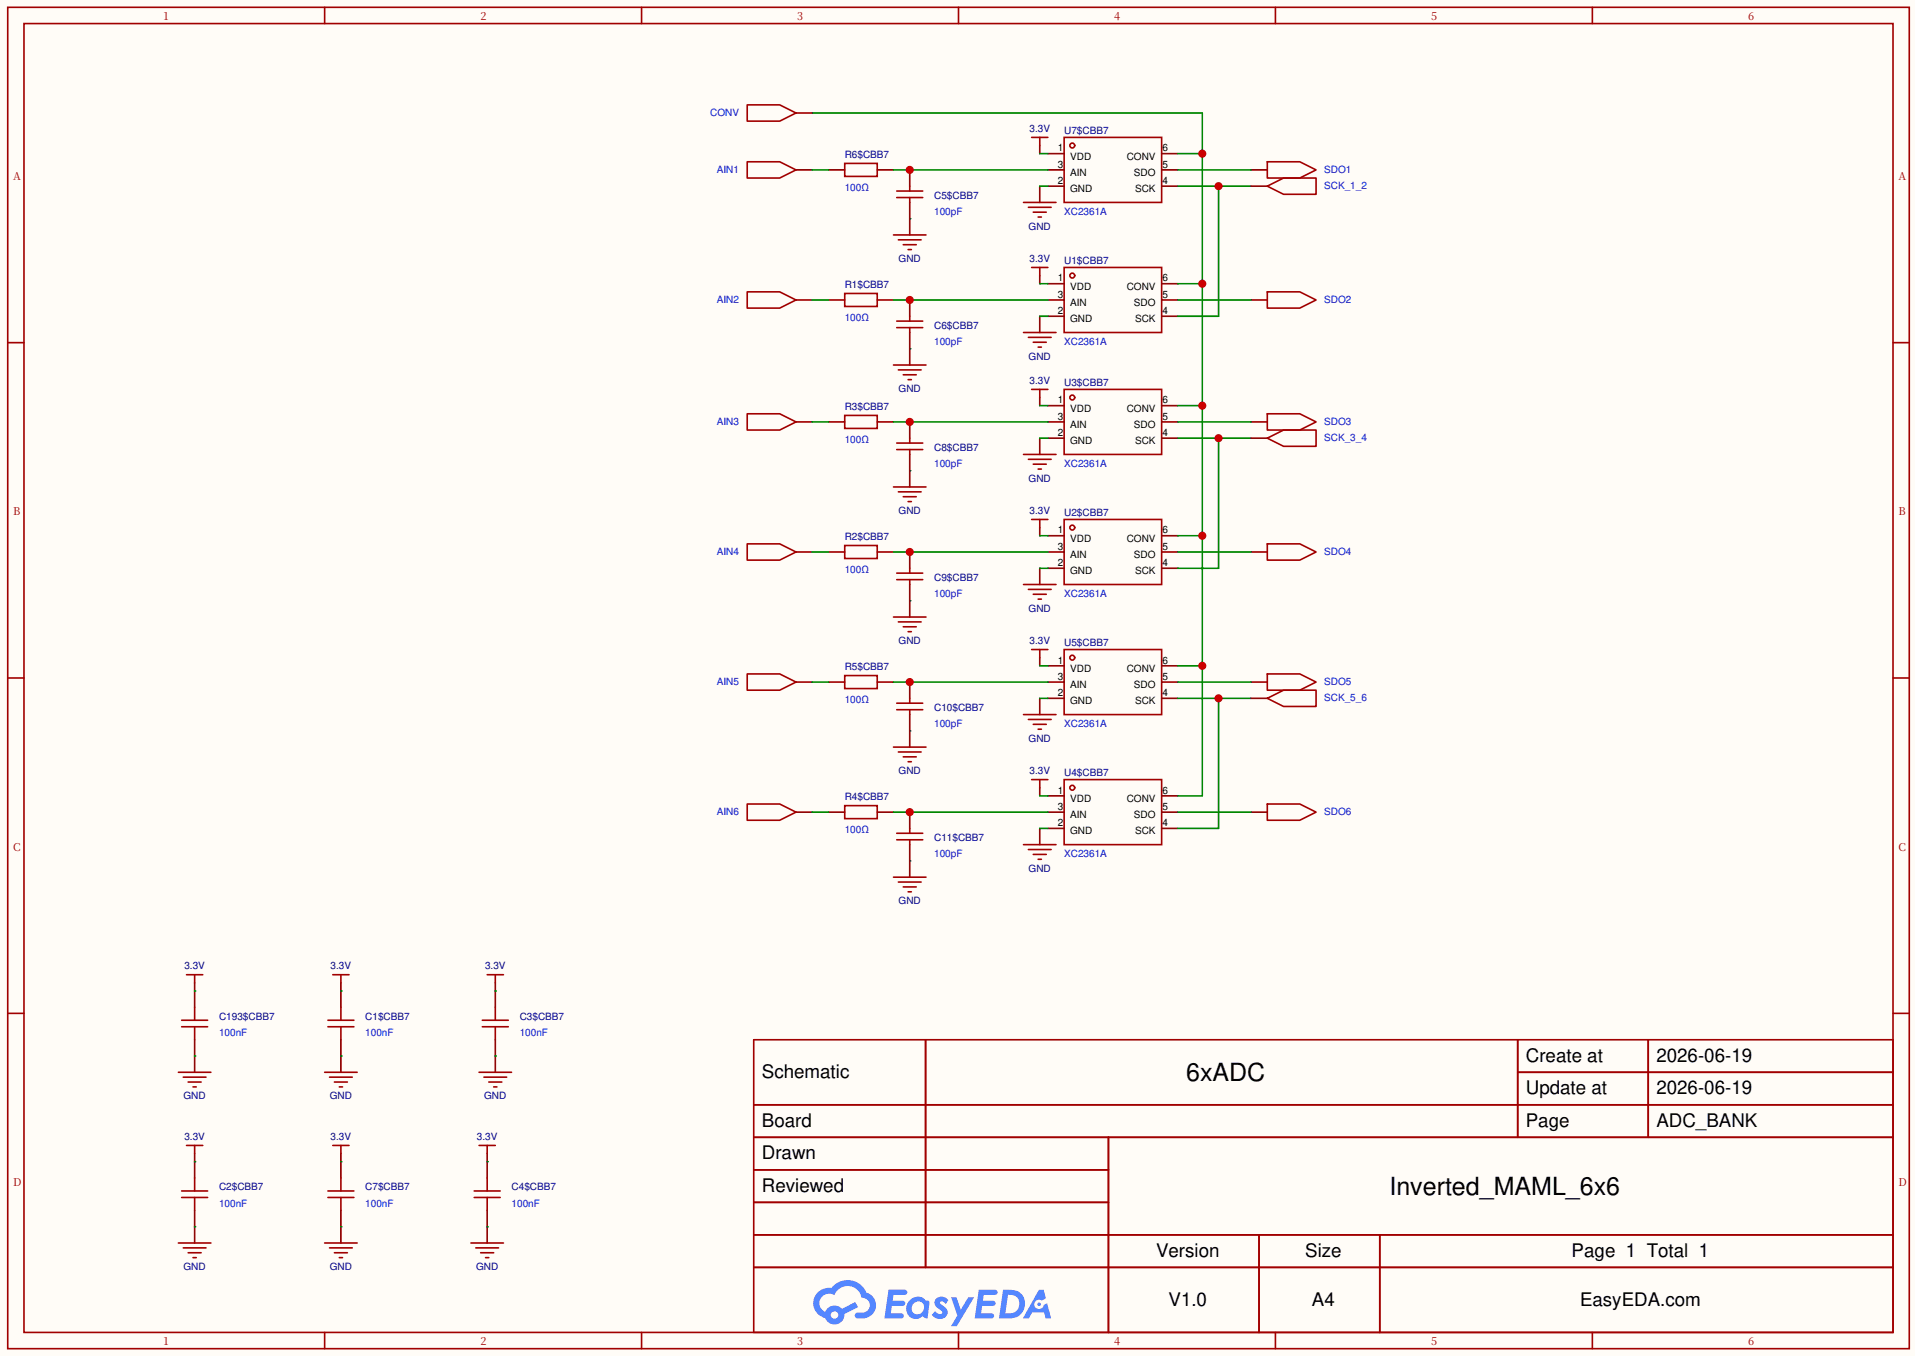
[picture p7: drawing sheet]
<svg xmlns="http://www.w3.org/2000/svg" width="297mm" height="210mm" viewBox="0 0 297 210" stroke-linecap="round" stroke-linejoin="round" font-family="sans-serif">
<path d="M.1 0h296.6v210h-296.6z" fill="#fffcf7"/>
<g fill="none" stroke="#a10000" stroke-width=".25">
<path d="M1.2 1.1h294.6v207.8h-294.6zM3.7 3.7h289.6v202.6h-289.6zM50.3 1.1v2.6M99.4 1.1v2.6M148.5 1.1v2.6M197.6 1.1v2.6M246.7 1.1v2.6M1.2 53.1h2.5M293.3 53.1h2.5M1.2 105h2.5M293.3 105h2.5M1.2 156.9h2.5"/>
<path d="M293.3 156.9h2.5M116.8 161h176.5v45.3h-176.5zM116.8 171.1h176.5M116.8 176.1h176.5M143.4 161v35.3M171.7 176.1v30.2M235.1 161v15.1M235.1 166.1h58.2M255.4 161v15.1M116.8 181.2h54.9M116.8 191.2h176.5M116.8 186.2h54.9"/>
<path d="M116.8 196.3h176.5M195.1 191.2v15.1M213.8 191.2v15.1M50.3 206.3v2.6M99.4 206.3v2.6M148.5 206.3v2.6M197.6 206.3v2.6M246.7 206.3v2.6"/>
</g>
<g fill="#5487ff">
<path d="M145.1 201.1a1.29 1.29 0 0 1 1.8 .3l-.4 .6a.54 .54 0 0 0-.9-.3l.1 .2a2.3 2.3 0 0 1 1.1 1.3 1.35 1.35 0 0 1-1.1 1.1 1.35 1.35 0 0 1-1.4-.7l.6-.5a.7 .7 0 0 0 1.1 .3l-.2-.4a1.58 1.58 0 0 1-1-1.5z"/>
<path d="M147.4 200.9h.8l.6 1.9 1.2-1.9h.9l-2.7 4.5h-.9l1-1.7z"/>
<path d="M137.7 199.7h1.6a1.29 1.29 0 0 1 1.2 .2 .39 .39 0 0 1-.3 .6h-1.8l-.1 .9h1.6a.39 .39 0 0 1 .4 .5 .39 .39 0 0 1-.5 .3h-1.6l-.2 1.2h.8a1.22 1.22 0 0 1 1.2 .2 .39 .39 0 0 1-.4 .6h-2.6z"/>
<path d="M151.6 199.7h1.7a1.31 1.31 0 0 1 1.2 .2 .39 .39 0 0 1-.4 .6h-1.7l-.1 .9h1.6a.39 .39 0 0 1 .3 .5 .39 .39 0 0 1-.4 .3h-1.6l-.2 1.2h.8a1.22 1.22 0 0 1 1.2 .2 .39 .39 0 0 1-.4 .6h-2.6z"/>
<path d="M161 199.7h.7l.3 1.4-.6 .3a.75 .75 0 0 0-1.1 .3 .75 .75 0 0 0 .5 1 .75 .75 0 0 0 .9-.6l.5-.3 .6 2.4h-.8l-.2-1h-1.9l-.5 1h-.9z"/>
<path d="M155.4 199.7l-.6 4.5h1.4a2.25 2.25 0 0 0 2.5-1.7 2.25 2.25 0 0 0-1.3-2.6zM156.2 200.5a1.49 1.49 0 0 1 1.7 1.5 1.49 1.49 0 0 1-1.9 1.4h-.2z"/>
<path d="M140.8 201.5a1.59 1.59 0 0 0-.2 2 1.59 1.59 0 0 0 2 .6l.3-.3 .4 .3 .4 .1 .3-2.5-.2-.2-.1-.1a.56 .56 0 0 1-.6-.3 1.73 1.73 0 0 0-2.3 .4zM141.5 201.9a.96 .96 0 0 1 1.5 0 .96 .96 0 0 1-.2 1.4 .95 .95 0 0 1-1.4-.1 .95 .95 0 0 1 .1-1.3z"/>
<path d="M126.7 200.1a2.35 2.35 0 0 0 1.1 4 1.53 1.53 0 0 0 1.8 1 1.53 1.53 0 0 0 1.2-1.6l2.2-1.1-.5-.7-2.1 1a1.56 1.56 0 0 0-2.5 .5 1.49 1.49 0 0 1-.8-2.1 1.49 1.49 0 0 1 2.2-.5 2.21 2.21 0 0 1 2.3-1.4 2.21 2.21 0 0 1 1.9 1.8 1.15 1.15 0 0 1 1.3 1 1.15 1.15 0 0 1-1.1 1.3h-.7a.46 .46 0 0 0-.6 .4 .46 .46 0 0 0 .5 .5 2.24 2.24 0 0 0 2.8-2.5 2.1 2.1 0 0 0-1.5-1.5 3.2 3.2 0 0 0-5.4-.7l-.3-.1a2.53 2.53 0 0 0-1.8 .7zM128.7 203.7a.6 .6 0 0 1 1.2 0 .6 .6 0 0 1-1.2 0z"/>
<circle cx="161" cy="202" r=".28"/>
</g>
<g fill="none" stroke="#a10000" stroke-width=".25">
<path d="M115.8 25.1h5l2.5 1.2-2.5 1.3h-5zM130.9 25.3h5v2h-5zM138.4 36.4h5.1M139.2 37.1h3.5M139.9 37.9h2.1M140.7 38.7h.5M158.6 31.3h5M159.3 32.1h3.6M159.8 21.3h2.5M160.1 32.9h2M160.8 33.6h.5M161.1 21.3v1.2"/>
<path d="M164.9 21.3h15.1v10h-15.1zM196.3 25.1h5.1l2.5 1.2-2.5 1.3h-5.1zM115.8 45.2h5l2.5 1.3-2.5 1.2h-5zM130.9 45.4h5v2.1h-5zM138.4 56.5h5.1M139.2 57.3h3.5M139.9 58h2.1M140.7 58.8h.5M158.6 51.5h5M159.3 52.2h3.6M159.8 41.4h2.5M160.1 53h2"/>
<path d="M160.8 53.8h.5M161.1 41.4v1.3M164.9 41.4h15.1v10.1h-15.1zM196.3 45.2h5.1l2.5 1.3-2.5 1.2h-5.1zM115.8 64.1h5l2.5 1.2-2.5 1.3h-5zM130.9 64.3h5v2h-5zM138.4 75.4h5.1M139.2 76.2h3.5M139.9 76.9h2.1M140.7 77.7h.5M158.6 70.4h5M159.3 71.1h3.6"/>
<path d="M159.8 60.3h2.5M160.1 71.9h2M160.8 72.6h.5M161.1 60.3v1.3M164.9 60.3h15.1v10.1h-15.1zM196.3 64.1h5.1l2.5 1.2-2.5 1.3h-5.1zM115.8 84.2h5l2.5 1.3-2.5 1.2h-5zM130.9 84.5h5v2h-5zM138.4 95.6h5.1M139.2 96.3h3.5M139.9 97.1h2.1M140.7 97.8h.5"/>
<path d="M158.6 90.5h5M159.3 91.3h3.6M159.8 80.4h2.5M160.1 92h2M160.8 92.8h.5M161.1 80.4v1.3M164.9 80.4h15.1v10.1h-15.1zM196.3 84.2h5.1l2.5 1.3-2.5 1.2h-5.1zM115.8 104.4h5l2.5 1.2-2.5 1.3h-5zM130.9 104.6h5v2h-5zM138.4 115.7h5.1M139.2 116.5h3.5"/>
<path d="M139.9 117.2h2.1M140.7 118h.5M158.6 110.7h5M159.3 111.4h3.6M159.8 100.6h2.5M160.1 112.2h2M160.8 112.9h.5M161.1 100.6v1.3M164.9 100.6h15.1v10.1h-15.1zM196.3 104.4h5.1l2.5 1.2-2.5 1.3h-5.1zM115.8 124.5h5l2.5 1.3-2.5 1.2h-5zM130.9 124.8h5v2h-5z"/>
<path d="M138.4 135.8h5.1M139.2 136.6h3.5M139.9 137.4h2.1M140.7 138.1h.5M158.6 130.8h5M159.3 131.6h3.6M159.8 120.7h2.5M160.1 132.3h2M160.8 133.1h.5M161.1 120.7v1.3M164.9 120.7h15.1v10.1h-15.1zM196.3 124.5h5.1l2.5 1.3-2.5 1.2h-5.1z"/>
<path d="M28.1 158h4.1M28.1 159h4.1M28.9 151h2.5M30.2 151v1.2M30.2 156v2M30.2 159v2M50.8 158h4M50.8 159h4M51.6 151h2.5M52.8 151v1.2M52.8 156v2M52.8 159v2"/>
<path d="M74.7 158h4.1M74.7 159h4.1M75.5 151h2.5M76.7 151v1.2M76.7 156v2M76.7 159v2M27.6 166.1h5.1M28.4 166.8h3.5M28.9 177.4h2.5M29.1 167.6h2.1M29.9 168.3h.5M30.2 177.4v1.3"/>
<path d="M50.3 166.1h5M51.1 166.8h3.5M51.6 177.4h2.5M51.8 167.6h2M52.6 168.3h.5M52.8 177.4v1.3M74.2 177.4h2.5M74.2 166.1h5.1M75 166.8h3.5M75.5 177.4v1.3M75.7 167.6h2M76.5 168.3h.5"/>
<path d="M27.6 192.5h5.1M28.1 184.4h4.1M28.1 185.4h4.1M28.4 193.3h3.5M29.1 194h2.1M29.9 194.8h.5M30.2 182.4v2M30.2 185.4v2.1M50.3 192.5h5M50.8 184.4h4M50.8 185.4h4M51.1 193.3h3.5"/>
<path d="M51.8 194h2M52.6 194.8h.5M52.8 182.4v2M52.8 185.4v2.1M73 192.5h5M73.5 184.4h4M73.5 185.4h4M73.7 193.3h3.5M74.5 194h2M75.2 194.8h.5M75.5 182.4v2M75.5 185.4v2.1"/>
<circle cx="166.1" cy="22.5" r=".38"/>
<circle cx="166.1" cy="42.7" r=".38"/>
<circle cx="166.1" cy="61.6" r=".38"/>
<circle cx="166.1" cy="81.7" r=".38"/>
<circle cx="166.1" cy="101.9" r=".38"/>
<circle cx="166.1" cy="122" r=".38"/>
</g>
<g fill="none" stroke="#870000" stroke-width=".25">
<path d="M123.3 26.3h2.5M128.4 26.3h2.5M135.9 26.3h2.5M140.9 33.9v2.5M161.1 22.5v1.3M161.1 28.8v2.5M162.3 23.8h2.6M162.3 28.8h2.6M162.3 26.3h2.6M180 23.8h2.5M180 28.8h2.5M180 26.3h2.5"/>
<path d="M193.8 26.3h2.5M123.3 46.5h2.5M128.4 46.5h2.5M135.9 46.5h2.5M140.9 54v2.5M161.1 42.7v1.2M161.1 49v2.5M162.3 43.9h2.6M162.3 49h2.6M162.3 46.5h2.6M180 43.9h2.5M180 49h2.5"/>
<path d="M180 46.5h2.5M193.8 46.5h2.5M123.3 65.3h2.5M128.4 65.3h2.5M135.9 65.3h2.5M140.9 72.9v2.5M161.1 61.6v1.2M161.1 67.9v2.5M162.3 62.8h2.6M162.3 67.9h2.6M162.3 65.3h2.6M180 62.8h2.5"/>
<path d="M180 67.9h2.5M180 65.3h2.5M193.8 65.3h2.5M123.3 85.5h2.5M128.4 85.5h2.5M135.9 85.5h2.5M140.9 93v2.6M161.1 81.7v1.3M161.1 88v2.5M162.3 83h2.6M162.3 88h2.6M162.3 85.5h2.6"/>
<path d="M180 83h2.5M180 88h2.5M180 85.5h2.5M193.8 85.5h2.5M123.3 105.6h2.5M128.4 105.6h2.5M135.9 105.6h2.5M140.9 113.2v2.5M161.1 101.9v1.2M161.1 108.1v2.6M162.3 103.1h2.6M162.3 108.1h2.6"/>
<path d="M162.3 105.6h2.6M180 103.1h2.5M180 108.1h2.5M180 105.6h2.5M193.8 105.6h2.5M123.3 125.8h2.5M128.4 125.8h2.5M135.9 125.8h2.5M140.9 133.3v2.5M161.1 122v1.3M161.1 128.3v2.5M162.3 123.3h2.6"/>
<path d="M162.3 128.3h2.6M162.3 125.8h2.6M180 123.3h2.5M180 128.3h2.5M180 125.8h2.5M193.8 125.8h2.5M30.2 152.2v3.8M52.8 152.2v3.8M76.7 152.2v3.8M30.2 161v5.1M30.2 178.7v3.7M52.8 161v5.1"/>
<path d="M52.8 178.7v3.7M75.5 178.7v3.7M76.7 161v5.1M30.2 187.5v5M52.8 187.5v5M75.5 187.5v5"/>
</g>
<g fill="none" stroke="#008700" stroke-width=".25">
<path d="M125.8 17.5h60.5v105.8h-3.8M125.8 26.3h2.6M138.4 26.3h23.9M140.9 33.9h.1M161.1 23.8h1.2M161.1 28.8h1.2M182.5 23.8h3.8M182.5 26.3h11.3M125.8 46.5h2.6M138.4 46.5h23.9M140.9 54h.1M161.1 43.9h1.2"/>
<path d="M161.1 49h1.2M182.5 43.9h3.8M182.5 46.5h11.3M125.8 65.3h2.6M138.4 65.3h23.9M140.9 72.9h.1M161.1 62.8h1.2M161.1 67.9h1.2M182.5 62.8h3.8M182.5 65.3h11.3M125.8 85.5h2.6M138.4 85.5h23.9"/>
<path d="M140.9 93h.1M161.1 83h1.2M161.1 88h1.2M182.5 83h3.8M182.5 85.5h11.3M125.8 105.6h2.6M138.4 105.6h23.9M140.9 113.2h.1M161.1 103.1h1.2M161.1 108.1h1.2M182.5 103.1h3.8M182.5 105.6h11.3"/>
<path d="M125.8 125.8h2.6M138.4 125.8h23.9M140.9 133.3h.1M161.1 123.3h1.2M161.1 128.3h1.2M182.5 125.8h11.3M30.2 153.5h.1M52.8 153.5h.1M76.7 153.5h.1M30.2 179.9h.1M30.2 163.5h.1M52.8 179.9h.1"/>
<path d="M52.8 163.5h.1M75.5 179.9h.1M76.7 163.5h.1M30.2 190h.1M52.8 190h.1M75.5 190h.1"/>
</g>
<g fill="#c00">
<circle cx="186.3" cy="23.8" r=".63"/>
<circle cx="186.3" cy="43.9" r=".63"/>
<circle cx="186.3" cy="62.8" r=".63"/>
<circle cx="186.3" cy="83" r=".63"/>
<circle cx="186.3" cy="103.1" r=".63"/>
</g>
<path d="M123.3 17.5h2.5" fill="none" stroke="#870000" stroke-width=".25"/>
<path d="M115.8 16.2h5l2.5 1.3-2.5 1.3h-5z" fill="none" stroke="#a10000" stroke-width=".25"/>
<path d="M182.5 67.9h11.3M188.8 67.9v20.1h-6.3" fill="none" stroke="#008700" stroke-width=".25"/>
<circle cx="188.8" cy="67.9" r=".63" fill="#c00"/>
<path d="M182.5 28.8h11.3M188.8 28.8v20.2h-6.3" fill="none" stroke="#008700" stroke-width=".25"/>
<circle cx="188.8" cy="28.8" r=".63" fill="#c00"/>
<path d="M182.5 108.1h11.3M188.8 108.1v20.2h-6.3" fill="none" stroke="#008700" stroke-width=".25"/>
<circle cx="188.8" cy="108.1" r=".63" fill="#c00"/>
<path d="M140.9 26.3v2.5M140.9 31.3v2.6M193.8 28.8h2.5M193.8 67.9h2.5M193.8 108.1h2.5" fill="none" stroke="#870000" stroke-width=".25"/>
<path d="M138.9 30.6h4.1M138.9 29.6h4.1M196.3 28.8l2.6-1.2h5v2.5h-5zM196.3 67.9l2.6-1.3h5v2.5h-5zM196.3 108.1l2.6-1.2h5v2.5h-5z" fill="none" stroke="#a10000" stroke-width=".25"/>
<circle cx="140.9" cy="26.3" r=".63" fill="#c00"/>
<path d="M140.9 28.8v.8M140.9 30.6v.7M138.9 50.7h4.1M138.9 49.7h4.1" fill="none" stroke="#a10000" stroke-width=".25"/>
<path d="M140.9 46.5v2.5M140.9 51.5v2.5" fill="none" stroke="#870000" stroke-width=".25"/>
<circle cx="140.9" cy="46.5" r=".63" fill="#c00"/>
<path d="M140.9 49v.7M140.9 50.7v.8M138.9 69.6h4.1M138.9 68.6h4.1" fill="none" stroke="#a10000" stroke-width=".25"/>
<path d="M140.9 65.3v2.6M140.9 70.4v2.5" fill="none" stroke="#870000" stroke-width=".25"/>
<circle cx="140.9" cy="65.3" r=".63" fill="#c00"/>
<path d="M140.9 67.9v.7M140.9 69.6v.8M138.9 89.8h4.1M138.9 88.8h4.1" fill="none" stroke="#a10000" stroke-width=".25"/>
<path d="M140.9 85.5v2.5M140.9 90.5v2.5" fill="none" stroke="#870000" stroke-width=".25"/>
<circle cx="140.9" cy="85.5" r=".63" fill="#c00"/>
<path d="M140.9 88v.8M140.9 89.8v.7M138.9 109.9h4.1M138.9 108.9h4.1" fill="none" stroke="#a10000" stroke-width=".25"/>
<path d="M140.9 105.6v2.5M140.9 110.7v2.5" fill="none" stroke="#870000" stroke-width=".25"/>
<circle cx="140.9" cy="105.6" r=".63" fill="#c00"/>
<path d="M140.9 108.1v.8M140.9 109.9v.8M138.9 130.1h4.1M138.9 129h4.1" fill="none" stroke="#a10000" stroke-width=".25"/>
<path d="M140.9 125.8v2.5M140.9 130.8v2.5" fill="none" stroke="#870000" stroke-width=".25"/>
<circle cx="140.9" cy="125.8" r=".63" fill="#c00"/>
<path d="M140.9 128.3v.7M140.9 130.1v.7" fill="none" stroke="#a10000" stroke-width=".25"/>
<g font-size="3.9">
<text x="183.8" y="167.4">6xADC</text>
<text x="215.3" y="185">Inverted_MAML_6x6</text>
</g>
<g font-size="2.9">
<text x="118" y="166.9">Schematic</text>
<text x="236.4" y="164.4">Create at</text>
<text x="256.6" y="164.4">2026-06-19</text>
<text x="236.4" y="169.4">Update at</text>
<text x="256.6" y="169.4">2026-06-19</text>
<text x="118" y="174.5">Board</text>
<text x="118" y="179.5">Drawn</text>
<text x="236.4" y="174.5">Page</text>
<text x="256.6" y="174.5">ADC_BANK</text>
<text x="118" y="184.6">Reviewed</text>
<text x="179.1" y="194.6">Version</text>
<text x="202.2" y="194.6">Size</text>
<text x="243.5" y="194.6">Page 1 Total 1</text>
<text x="181" y="202.2">V1.0</text>
<text x="203.3" y="202.2">A4</text>
<text x="244.8" y="202.2">EasyEDA.com</text>
</g>
<g font-size="1.7" fill="#a00000">
<text x="25.3" y="3.1">1</text>
<text x="74.4" y="3.1">2</text>
<text x="123.5" y="3.1">3</text>
<text x="172.6" y="3.1">4</text>
<text x="221.7" y="3.1">5</text>
<text x="270.8" y="3.1">6</text>
<text x="2" y="27.9">A</text>
<text x="294.1" y="27.9">A</text>
<text x="2" y="79.8">B</text>
<text x="294.1" y="79.8">B</text>
<text x="2" y="131.7">C</text>
<text x="294.1" y="131.7">C</text>
<text x="2" y="183.7">D</text>
<text x="294.1" y="183.7">D</text>
<text x="25.3" y="208.4">1</text>
<text x="74.4" y="208.4">2</text>
<text x="123.5" y="208.4">3</text>
<text x="172.6" y="208.4">4</text>
<text x="221.7" y="208.4">5</text>
<text x="270.8" y="208.4">6</text>
</g>
<g font-size="1.5" fill="#00f">
<text x="110" y="17.9">CONV</text>
<text x="111.1" y="26.7">AIN1</text>
<text x="130.9" y="29.5">100Ω</text>
<text x="205.2" y="26.7">SDO1</text>
<text x="205.2" y="29.3">SCK_1_2</text>
<text x="144.7" y="33.3">100pF</text>
<text x="164.9" y="33.3">XC2361A</text>
<text x="111.1" y="46.9">AIN2</text>
<text x="205.2" y="46.9">SDO2</text>
<text x="130.9" y="49.7">100Ω</text>
<text x="144.7" y="53.4">100pF</text>
<text x="164.9" y="53.4">XC2361A</text>
<text x="111.1" y="65.8">AIN3</text>
<text x="205.2" y="65.8">SDO3</text>
<text x="130.9" y="68.5">100Ω</text>
<text x="205.2" y="68.3">SCK_3_4</text>
<text x="144.7" y="72.3">100pF</text>
<text x="164.9" y="72.3">XC2361A</text>
<text x="111.1" y="85.9">AIN4</text>
<text x="130.9" y="88.7">100Ω</text>
<text x="205.2" y="85.9">SDO4</text>
<text x="144.7" y="92.5">100pF</text>
<text x="164.9" y="92.5">XC2361A</text>
<text x="111.1" y="106.1">AIN5</text>
<text x="205.2" y="106.1">SDO5</text>
<text x="130.9" y="108.8">100Ω</text>
<text x="144.7" y="112.6">100pF</text>
<text x="164.9" y="112.6">XC2361A</text>
<text x="205.2" y="108.6">SCK_5_6</text>
<text x="111.1" y="126.2">AIN6</text>
<text x="130.9" y="129">100Ω</text>
<text x="205.2" y="126.2">SDO6</text>
<text x="144.7" y="132.7">100pF</text>
<text x="164.9" y="132.7">XC2361A</text>
<text x="33.9" y="160.4">100nF</text>
<text x="56.6" y="160.4">100nF</text>
<text x="80.5" y="160.4">100nF</text>
<text x="33.9" y="186.9">100nF</text>
<text x="56.6" y="186.9">100nF</text>
<text x="79.3" y="186.9">100nF</text>
</g>
<g font-size="1.5" fill="#000080">
<text x="159.5" y="20.4">3.3V</text>
<text x="164.9" y="20.7">U7$CBB7</text>
<text x="130.9" y="24.5">R6$CBB7</text>
<text x="144.7" y="30.8">C5$CBB7</text>
<text x="159.4" y="35.6">GND</text>
<text x="139.2" y="40.6">GND</text>
<text x="159.5" y="40.6">3.3V</text>
<text x="164.9" y="40.8">U1$CBB7</text>
<text x="130.9" y="44.6">R1$CBB7</text>
<text x="144.7" y="50.9">C6$CBB7</text>
<text x="159.4" y="55.7">GND</text>
<text x="159.5" y="59.5">3.3V</text>
<text x="164.9" y="59.7">U3$CBB7</text>
<text x="130.9" y="63.5">R3$CBB7</text>
<text x="139.2" y="60.7">GND</text>
<text x="144.7" y="69.8">C8$CBB7</text>
<text x="159.4" y="74.6">GND</text>
<text x="130.9" y="83.6">R2$CBB7</text>
<text x="139.2" y="79.6">GND</text>
<text x="159.5" y="79.6">3.3V</text>
<text x="164.9" y="79.9">U2$CBB7</text>
<text x="144.7" y="89.9">C9$CBB7</text>
<text x="159.4" y="94.7">GND</text>
<text x="139.2" y="99.8">GND</text>
<text x="159.5" y="99.8">3.3V</text>
<text x="164.9" y="100">U5$CBB7</text>
<text x="130.9" y="103.8">R5$CBB7</text>
<text x="144.7" y="110.1">C10$CBB7</text>
<text x="139.2" y="119.9">GND</text>
<text x="159.4" y="114.9">GND</text>
<text x="159.5" y="119.9">3.3V</text>
<text x="130.9" y="123.9">R4$CBB7</text>
<text x="164.9" y="120.2">U4$CBB7</text>
<text x="144.7" y="130.2">C11$CBB7</text>
<text x="159.4" y="135">GND</text>
<text x="139.2" y="140">GND</text>
<text x="28.6" y="150.1">3.3V</text>
<text x="51.2" y="150.1">3.3V</text>
<text x="75.1" y="150.1">3.3V</text>
<text x="33.9" y="157.9">C193$CBB7</text>
<text x="56.6" y="157.9">C1$CBB7</text>
<text x="80.5" y="157.9">C3$CBB7</text>
<text x="28.4" y="170.3">GND</text>
<text x="51.1" y="170.3">GND</text>
<text x="75" y="170.3">GND</text>
<text x="28.6" y="176.6">3.3V</text>
<text x="51.2" y="176.6">3.3V</text>
<text x="73.9" y="176.6">3.3V</text>
<text x="33.9" y="184.4">C2$CBB7</text>
<text x="56.6" y="184.4">C7$CBB7</text>
<text x="79.3" y="184.4">C4$CBB7</text>
<text x="28.4" y="196.7">GND</text>
<text x="51.1" y="196.7">GND</text>
<text x="73.8" y="196.7">GND</text>
</g>
<g font-size="1.5">
<text x="163.9" y="23.4">1</text>
<text x="180.1" y="23.4">6</text>
<text x="163.9" y="28.5">2</text>
<text x="163.9" y="26">3</text>
<text x="165.8" y="24.7">VDD</text>
<text x="165.8" y="29.7">GND</text>
<text x="165.8" y="27.2">AIN</text>
<text x="174.6" y="24.7">CONV</text>
<text x="175.7" y="27.2">SDO</text>
<text x="175.9" y="29.7">SCK</text>
<text x="180.1" y="28.5">4</text>
<text x="180.1" y="26">5</text>
<text x="163.9" y="43.6">1</text>
<text x="163.9" y="46.1">3</text>
<text x="165.8" y="44.8">VDD</text>
<text x="165.8" y="47.4">AIN</text>
<text x="174.6" y="44.8">CONV</text>
<text x="175.7" y="47.4">SDO</text>
<text x="180.1" y="46.1">5</text>
<text x="180.1" y="43.6">6</text>
<text x="163.9" y="48.6">2</text>
<text x="165.8" y="49.9">GND</text>
<text x="175.9" y="49.9">SCK</text>
<text x="180.1" y="48.6">4</text>
<text x="163.9" y="62.5">1</text>
<text x="163.9" y="65">3</text>
<text x="165.8" y="63.7">VDD</text>
<text x="174.6" y="63.7">CONV</text>
<text x="180.1" y="65">5</text>
<text x="180.1" y="62.5">6</text>
<text x="163.9" y="67.5">2</text>
<text x="165.8" y="68.8">GND</text>
<text x="165.8" y="66.3">AIN</text>
<text x="175.7" y="66.3">SDO</text>
<text x="175.9" y="68.8">SCK</text>
<text x="180.1" y="67.5">4</text>
<text x="163.9" y="82.6">1</text>
<text x="165.8" y="83.9">VDD</text>
<text x="174.6" y="83.9">CONV</text>
<text x="180.1" y="82.6">6</text>
<text x="163.9" y="87.7">2</text>
<text x="163.9" y="85.1">3</text>
<text x="165.8" y="88.9">GND</text>
<text x="165.8" y="86.4">AIN</text>
<text x="175.7" y="86.4">SDO</text>
<text x="175.9" y="88.9">SCK</text>
<text x="180.1" y="87.7">4</text>
<text x="180.1" y="85.1">5</text>
<text x="163.9" y="102.8">1</text>
<text x="163.9" y="107.8">2</text>
<text x="163.9" y="105.3">3</text>
<text x="165.8" y="104">VDD</text>
<text x="165.8" y="106.5">AIN</text>
<text x="174.6" y="104">CONV</text>
<text x="175.7" y="106.5">SDO</text>
<text x="180.1" y="107.8">4</text>
<text x="180.1" y="105.3">5</text>
<text x="180.1" y="102.8">6</text>
<text x="165.8" y="109.1">GND</text>
<text x="175.9" y="109.1">SCK</text>
<text x="163.9" y="122.9">1</text>
<text x="163.9" y="125.4">3</text>
<text x="165.8" y="124.2">VDD</text>
<text x="174.6" y="124.2">CONV</text>
<text x="180.1" y="125.4">5</text>
<text x="180.1" y="122.9">6</text>
<text x="163.9" y="127.9">2</text>
<text x="165.8" y="129.2">GND</text>
<text x="165.8" y="126.7">AIN</text>
<text x="175.7" y="126.7">SDO</text>
<text x="175.9" y="129.2">SCK</text>
<text x="180.1" y="127.9">4</text>
</g>
</svg>
